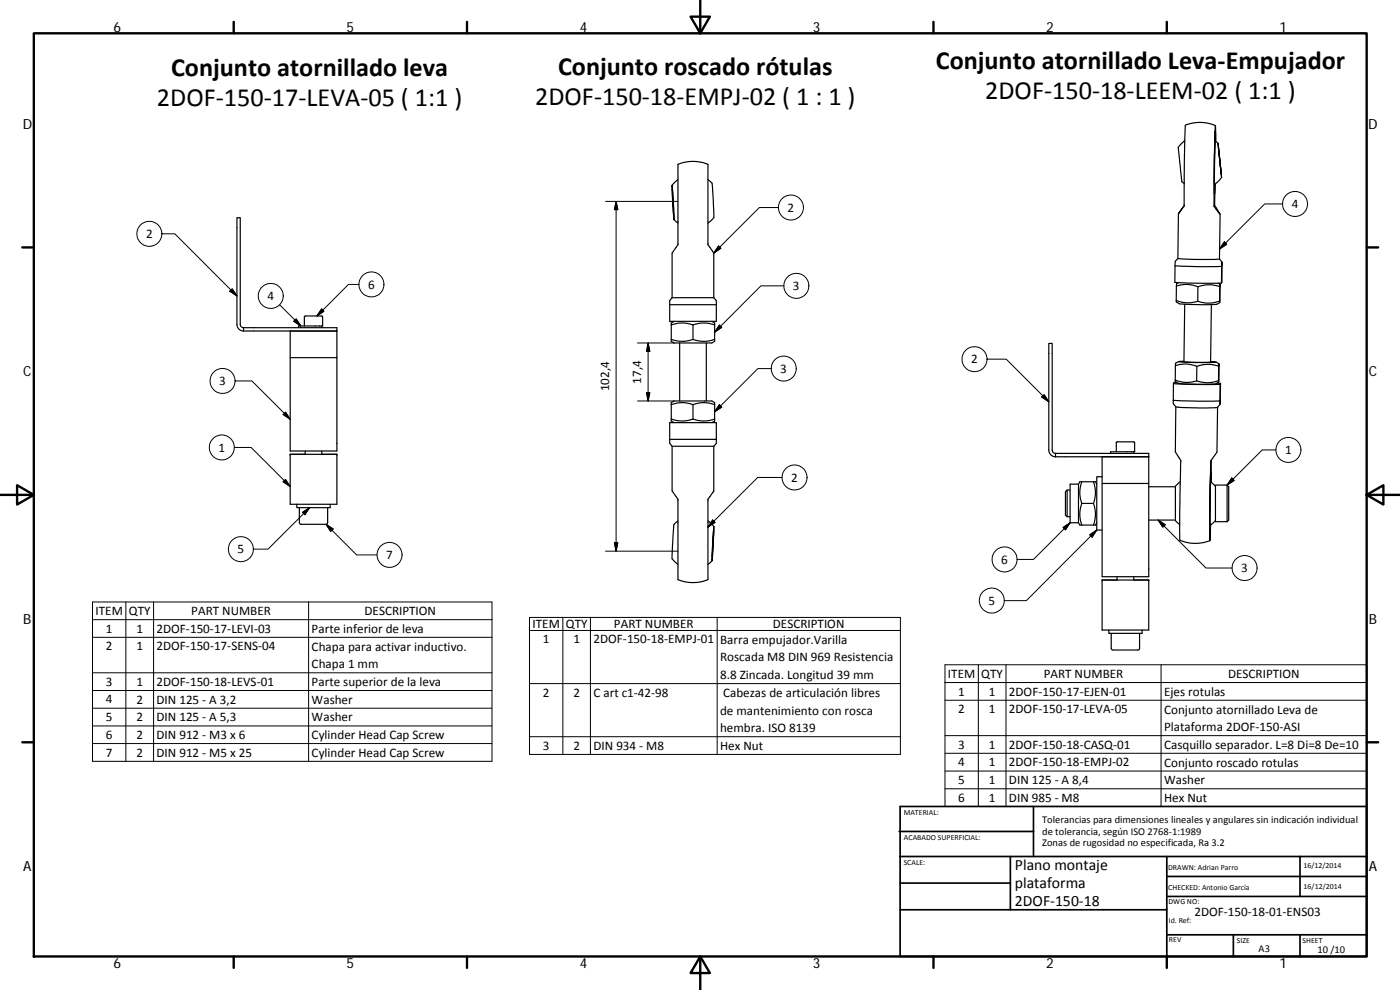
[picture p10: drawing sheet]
<svg xmlns="http://www.w3.org/2000/svg" width="420mm" height="297mm" viewBox="0 0 420 297" stroke-linecap="round" stroke-linejoin="round" font-family="sans-serif">
<g fill="#000">
<circle cx="87.1" cy="136.3" r=".18"/>
<circle cx="101.1" cy="136.3" r=".18"/>
<circle cx="330.8" cy="174" r=".18"/>
<circle cx="344.8" cy="174" r=".18"/>
</g>
<g fill="none" stroke="#000" stroke-width=".36">
<path d="M364.8 37.7a11.2 11.2 0 0 0-9.1 0l-.3 21.8a3.7 3.7 0 0 1-.8 3.4l-.9 1.2 1.7-2.4M201.7 55.6l.6 10.3zM201.8 56.7l.4 8zM203.5 53.9l-1.8 1.7M212.5 53.9l.3 .3a2.29 2.29 0 0 1 1.1 2.6l.3 7.7a2.26 2.26 0 0 1-1.4 2.2l-.3 .3M355.6 42.2l-1.3 1.2a1.78 1.78 0 0 0-.6 2.2l.9 7.8a1.41 1.41 0 0 0 .8 1.7M364.7 42.2l-.2 13.2M364.7 42.3l.8 .7M364.8 42.4l-.1-3.1-.2 8.7v10.3l.2-3.1-.2 6.4M364.8 42.4v-4.7l-.3 7.4-.1 16.9M365.5 43l1.1 10.2zM365.7 44.1l.8 8z"/>
<path d="M366.6 53.2l-2.1 2.1M202.3 65.9l1.2 1M352.6 79.8l7.3 .2 6.7-.1M352.6 79.8v4.9l6.6 .3 7.4-.1M353.5 77.5l-.8 .9-.1 1.4M353.5 77.5l5.6 .4 6.9-.2M353.7 64.1l-.2 13.4M364.5 61.6l1.7 2.7-1.8-2.3M364.5 61.6l-.1 .4M366 77.7l.7 .9M366.2 64.3l-.2 13.4M366.6 79.9l.1-1.3-.1 6.3"/>
<path d="M366.6 79.9v5M73.1 98.3l-.8-.4-.2-.6v-32h-1v32a1.96 1.96 0 0 0 2 2M73.1 99.3h28M73.1 98.3v1M73.1 98.3h28v37h-14v-36M91.3 97.8v-2.7l.2-.3 5.3 .1v2.9h-7.2v.5M96.6 97.8v.5M201 91.4h14M201 91.4v5h14v-5M201.5 97.5v4.4M201.5 97.5a9.6 9.6 0 0 1 6.5 0M201.7 89.3l-.7 .9v1.2"/>
<path d="M201.7 89.3l.1-13.5a5.5 5.5 0 0 0 1.7-5.1v-21.3a10.6 10.6 0 0 1 9 0v21.6a4 4 0 0 0 1.2 4.1l.5 .8v13.4M201.7 89.3h12.5M202.3 96.4l-.8 .5v.6M208 97.5a9.5 9.5 0 0 1 6.5 0M208 97.5v4.4M213.6 96.4l.9 .5v.6M214.2 89.3l.8 .9v1.2M214.5 97.5v4.4M353 90.2v.4l1 .6 1.5 .1 9.1 .1 .6-.1 .8-.5M353 90.2a9.6 9.6 0 0 0 6.5 .2M353 85.8a9.2 9.2 0 0 1 6.5 .2M353 85.8v4.4"/>
<path d="M353.6 84.8l-.5 .3-.1 .7M355.5 91.3l-.2 17.2 4 .2 4-.1 .2-17.2M359.5 86v4.4M365.6 85l.5 .3M366 90.3a9.5 9.5 0 0 1-6.5 .1M366.1 86a9.9 9.9 0 0 0-6.6 0M366.1 86l-.1 4.3M366.1 86v-.7v5.5l-.1-.5M87.1 107.3h14M201.5 101.9v.5l.8 .5h11.3l.9-.5v-.5M204 102.9v17.4M208 101.9a9.6 9.6 0 0 1-6.5 0"/>
<path d="M208 101.9a9.5 9.5 0 0 0 6.5 0M212 102.9v17.4M352.2 115.1l6.6 .3 7.4-.1M352.2 115.1l-.1 5M352.7 114v.5l1 .5 1.9 .2h8.7l1.4-.5M352.7 114a9.1 9.1 0 0 0 6.4 .3M352.8 109.7a9 9 0 0 1 6.4 .2M352.8 109.7l-.1 4.3M353.2 114.8h-.9l-.1 .3M353.7 108.5l-.9 .5v.7M355.3 108.4l-1.6 .1 7.3 .3 4-.2-1.7-.1M359.2 109.9l-.1 4.4"/>
<path d="M365 108.6l.8 .6M365.2 115h1.1M365.7 114.2a9.5 9.5 0 0 1-6.6 .1M365.7 109.9a9.7 9.7 0 0 0-6.5 0M365.7 109.9l.1-.7-.1 5.5v-.5M365.7 109.9v4.3M366.2 115.3l-.1 5-6.7 .1-7.3-.3M366.3 115l-.2 6.3v-1M366.3 115l-.1 .3M87.1 136.3h14v15h-14zM91.6 135.3v1M96.6 135.3v1"/>
<path d="M201 126.8h14v5h-14zM201 131.8v1.2l.7 .9M201.5 121.4a9.3 9.3 0 0 1 6.5 0M201.5 121.4v-.6l.8-.5h9.1h2.2l.9 .5v.6M201.5 125.8a9.3 9.3 0 0 0 6.5 0M201.5 125.8v.5l.8 .5M201.5 121.4v4.4M201.7 133.9h12.5M201.7 133.9l.1 13.5a5.5 5.5 0 0 1 1.7 5.2v21.2a10.6 10.6 0 0 0 9 0v-21.6a4 4 0 0 1 1.2-4.1l.5-.8v-13.4M208 125.8a9.2 9.2 0 0 0 6.5 0M208 121.4v4.4M208 121.4a9.2 9.2 0 0 1 6.5 0"/>
<path d="M214.5 125.8v.5l-.9 .5M214.5 121.4v4.4M215 131.8v1.2l-.8 .9M316.8 136l-.8-.3-.2-.7v-32h-1v32a2.04 2.04 0 0 0 2 2.1M316.8 137.1h28M316.8 136v1.1M316.8 136h28v37h-14v-35.9M335 135.6v-2.9l.2-.1h5.2l.1 3h-7.2v.4M340.3 135.6v.4M352.1 120.1v1.1l.8 .9 .3 .1 6.5 .2 5.7-.2M352.9 122.1l-.2 13.4 .5 .9a3.9 3.9 0 0 1 1.1 3.5l-.2 22.1a11.1 11.1 0 0 0 9 .2M363.5 138.1v6.6"/>
<path d="M365.4 122.2l-.2 13.6a6.2 6.2 0 0 0-1.9 5.7l-.2 20.7 .2-4.7M366.1 121.3l-.7 .9M89.1 151.3v1h10v-1M89.8 152.3v4.5l.3 .4 7.5 .1a.56 .56 0 0 0 .7-.5v-4.5M203.5 156.3l-.4 .3a1.87 1.87 0 0 0-1 2.2l-.4 8.1a2.23 2.23 0 0 0 1.5 2.2l.3 .2M212.5 156.3l1.7 1.7M214.2 159.2l-.4 7.9zM214.2 158l-.5 10.3zM320.3 147l-.5 .6v7l.5 .4M320.3 147v8M320.3 147h.9M320.3 155h.9"/>
<path d="M321.2 145.3h2.5v11.5h-2.5zM323.7 156.8l.4 .7h.5M324.6 157.5h3.6M324.6 151h3.6M324.6 144.5h3.6M324.6 151a9.5 9.5 0 0 0 0 6.5M324.6 144.5a9.5 9.5 0 0 0 0 6.5M324.6 144.5h-.5l-.4 .8M328.2 151a9.2 9.2 0 0 1 0 6.5M328.2 144.5h.5l.5 .8M328.2 144.5a9.2 9.2 0 0 1 0 6.5M329.2 156.8l-.5 .7h-.5"/>
<path d="M330.8 145.1h14M330.8 143h-1.6v16h1.6M344.8 156h8M344.8 146h8M354.2 144.6l-.5 .3a2.42 2.42 0 0 0-.9 2.8v7.1a2.09 2.09 0 0 0 1.2 2.6M363.3 144.6l1.5 1.3M363.3 144.5l-.1 13.2M363.4 141.6l-.3 19zM364.8 156.2l-1.7 1.4M368.3 145.5h-3.5v11h3.5M368.3 145.5v11M368.3 145.5l.5 .5v10l-.5 .5"/>
<path d="M213.7 168.3l-1.2 1M330.8 174h14v15h-14zM335.2 173v1M340.3 173v1M332.8 189v1h10v-1M333.5 190v4.5a1.14 1.14 0 0 0 1.5 .5l6.8-.1 .2-.4v-4.5"/>
</g>
<g fill="none" stroke="#000" stroke-width=".71">
<path d="M10.1 10h400.1v277h-400.1zM70.1 6.6v3.4M140.2 6.6v3.4M207.3 5h5.8l-2.9 5zM210.2 0v10M280.2 6.6v3.4M350.2 6.6v3.4M6.7 74.2h3.4M410.2 74.2h3.4M.2 148.5h9.9M5.1 145.6l5 2.9-5 2.9zM410.2 148.5l5-2.9v5.8z"/>
<path d="M410.2 148.5h9.9M6.7 222.7h3.4M410.2 222.7h3.4M70.1 287v3.4M140.2 287v3.4M210.2 287l2.9 5h-5.8zM210.2 287v10M280.2 287v3.4M350.2 287v3.4"/>
</g>
<g fill="none" stroke="#000" stroke-width=".51">
<path d="M269.8 249.5h40.4M270.1 257h140.1M270.1 242h140.1v45h-140.1zM303.2 257v16M310.2 242v15M350.2 257v30M390.2 257v12M270.1 273h80.1M270.1 265h33.1M350.2 269h60M350.2 263h60M350.2 280.5h60"/>
<path d="M370.2 280.5v6.5M390.2 280.5v6.5"/>
</g>
<g fill="none" stroke="#000" stroke-width=".3">
<path d="M48.6 70.1a3.7 3.7 0 0 1-5.6 3.3 3.7 3.7 0 0 1-.3-6.4 3.7 3.7 0 0 1 5.8 2.7l.1 .4h3.9l18.6 18.7M181.7 60.4h21.8M184.9 60.4v105M184.9 60.4l.5 2.5h-1zM215.6 73.8l.8 .7-2.2 1.4zM233.6 62.3h-5.7l-13.7 13.6M367.4 72.6l.7 .7-2.1 1.4zM384.9 61.2h-5.4l-13.5 13.5M69 87.4l.7-.7 1.4 2.1zM83.9 91.4l6.4 6.4M88.9 95.7l1.4 2.1-2.1-1.4zM96.5 92.7l.7 .7-2.1 1.4z"/>
<path d="M107.7 85.3h-3.1l-9.5 9.5M215.9 97.6l.7 .6-2.1 1.5zM235.3 85.8h-6.9l-13.9 13.9M70.5 114.3a3.7 3.7 0 0 1-5.5 3.2 3.7 3.7 0 0 1-.3-6.4 3.7 3.7 0 0 1 5.8 2.7v.5h5.1l11.5 11.5M191.3 102.9h11M194 117.8h1l-.5 2.5zM194.5 102.9v17.4M194.5 102.9l.5 2.5h-1zM231.5 110.6h-4.1l-12.9 13M296.2 107.8a3.8 3.8 0 0 1-5.5 3.2 3.8 3.8 0 0 1-.3-6.4 3.8 3.8 0 0 1 5.8 2.7v.5h5.8l12.8 12.7M312.6 119.1l.8-.7 1.4 2.1zM70.3 134.3a3.7 3.7 0 0 1-5.4 3.4 3.7 3.7 0 0 1-.5-6.4 3.7 3.7 0 0 1 5.9 2.5v.5h5.1l11.7 11.7"/>
<path d="M85 124.4l.7-.7 1.4 2.1zM191.3 120.3h11M215.9 121.4l.7 .8-2.1 1.4zM382.9 135h-4.1l-10.5 10.5M85 144.5l.7-.6 1.4 2.1zM90.8 153.7l2.1-1.4-1.4 2.1zM92.9 152.3l-12.5 12.5h-4.4a3.7 3.7 0 0 0-5.4-3.5 3.7 3.7 0 0 0-.5 6.4 3.7 3.7 0 0 0 5.9-2.5v-.4M97.8 157.3l2.2 1.4-.8 .7zM97.8 157.3l9.2 9.2h6.1M213.9 156l.7 .7-2.1 1.5zM234.7 143.3h-7.3l-14.9 14.9M319.1 158.3l2.1-1.5-1.4 2.2z"/>
<path d="M321.2 156.8l-11 11.1h-5a3.8 3.8 0 0 0-5.5-3.3 3.8 3.8 0 0 0-.3 6.4 3.8 3.8 0 0 0 5.8-2.7v-.4M329.2 159l-21.2 21.2h-6.6a3.7 3.7 0 0 0-5.4-3.5 3.7 3.7 0 0 0-.6 6.4 3.7 3.7 0 0 0 6-2.4v-.5M347.6 156l14.3 14.4h7.9M347.6 156l2.1 1.4-.7 .8zM369.7 143.4l.7 .7-2.1 1.4zM181.7 165.4h21.8M184.4 162.9h1l-.5 2.5zM327.1 160.5l2.1-1.5-1.4 2.2zM27.8 180.6h119.8v47.8h-119.8zM27.8 185.9h119.8M27.8 191.2h119.8M37.8 180.6v47.8"/>
<path d="M46.1 180.6v47.8M92.6 180.6v47.8M158.9 185.3h111.3v41.1h-111.3zM158.9 189.2h111.3M168.9 185.3v41.1M177.2 185.3v41.1M215.2 185.3v41.1M283.6 199.5h126.6v42.5h-126.6zM293.6 199.5v42.5M301.9 199.5v42.5M348.5 199.5v42.5M27.8 201.9h119.8"/>
<path d="M27.8 207.2h119.8M27.8 212.5h119.8M27.8 217.8h119.8M158.9 205.1h111.3M283.6 204.8h126.6M283.6 210.1h126.6M27.8 223.1h119.8M158.9 221h111.3M283.6 220.7h126.6M283.6 226h126.6M283.6 231.4h126.6M283.6 236.7h126.6"/>
<circle cx="237.4" cy="62.3" r="3.8"/>
<circle cx="388.6" cy="61.2" r="3.7"/>
<circle cx="81.3" cy="88.8" r="3.8"/>
<circle cx="111.5" cy="85.3" r="3.8"/>
<circle cx="239" cy="85.8" r="3.8"/>
<circle cx="235.2" cy="110.6" r="3.8"/>
<circle cx="386.7" cy="135" r="3.8"/>
<circle cx="238.4" cy="143.3" r="3.8"/>
<circle cx="116.9" cy="166.5" r="3.8"/>
<circle cx="373.5" cy="170.4" r="3.7"/>
</g>
<g fill="#000" stroke="#000" stroke-width=".3">
<path d="M184.9 60.4l.5 2.5h-1zM215.6 73.8l.8 .7-2.2 1.4zM367.4 72.6l.7 .7-2.1 1.4zM69 87.4l.7-.7 1.4 2.1zM88.9 95.7l1.4 2.1-2.1-1.4zM96.5 92.7l.7 .7-2.1 1.4zM215.9 97.6l.7 .6-2.1 1.5zM194 117.8h1l-.5 2.5zM194.5 102.9l.5 2.5h-1zM312.6 119.1l.8-.7 1.4 2.1zM85 124.4l.7-.7 1.4 2.1zM215.9 121.4l.7 .8-2.1 1.4z"/>
<path d="M85 144.5l.7-.6 1.4 2.1zM90.8 153.7l2.1-1.4-1.4 2.1zM97.8 157.3l2.2 1.4-.8 .7zM213.9 156l.7 .7-2.1 1.5zM319.1 158.3l2.1-1.5-1.4 2.2zM347.6 156l2.1 1.4-.7 .8zM369.7 143.4l.7 .7-2.1 1.4zM184.4 162.9h1l-.5 2.5zM327.1 160.5l2.1-1.5-1.4 2.2z"/>
</g>
<g font-size="7.9">
<text x="51.3" y="22.7">Conjunto atornillado leva</text>
<text x="167.5" y="22.5">Conjunto roscado rótulas</text>
<text x="280.9" y="20.8">Conjunto atornillado Leva‐Empujador</text>
<text x="295.7" y="29.8">2DOF‐150‐18‐LEEM‐02 ( 1:1 )</text>
<text x="47.1" y="31.8">2DOF‐150‐17‐LEVA‐05 ( 1:1 )</text>
<text x="160.6" y="31.5">2DOF‐150‐18‐EMPJ‐02 ( 1 : 1 )</text>
</g>
<g font-size="4.7">
<text x="304.6" y="261.2">Plano montaje</text>
<text x="304.6" y="266.6">plataforma</text>
<text x="304.6" y="272">2DOF‐150‐18</text>
</g>
<g font-size="4.2">
<text x="34" y="9.6">6</text>
<text x="104" y="9.6">5</text>
<text x="174" y="9.6">4</text>
<text x="244" y="9.6">3</text>
<text x="314" y="9.6">2</text>
<text x="384" y="9.6">1</text>
<text x="6.8" y="38.7">D</text>
<text x="410.6" y="38.7">D</text>
<text x="7" y="112.9">C</text>
<text x="410.8" y="112.9">C</text>
<text x="7" y="187.1">B</text>
<text x="410.8" y="187.1">B</text>
<text x="7" y="261.3">A</text>
<text x="410.8" y="261.3">A</text>
<text x="34" y="290.4">6</text>
<text x="104" y="290.4">5</text>
<text x="174" y="290.4">4</text>
<text x="244" y="290.4">3</text>
<text x="314" y="290.4">2</text>
<text x="384" y="290.4">1</text>
</g>
<g font-size="3.9">
<text x="236.4" y="63.5">2</text>
<text x="387.7" y="62.5">4</text>
<text x="43.8" y="71.4">2</text>
<text x="110.5" y="86.6">6</text>
<text x="238" y="87">3</text>
<text x="80.3" y="90.1">4</text>
<text x="234.2" y="111.9">3</text>
<text x="291.4" y="109">2</text>
<text x="65.8" y="115.6">3</text>
<text x="182.8" y="117.4" transform="rotate(-90 182.8 117.4)">102,4</text>
<text x="192.4" y="115.1" transform="rotate(-90 192.4 115.1)">17,4</text>
<text x="65.6" y="135.5">1</text>
<text x="385.6" y="136.3">1</text>
<text x="237.4" y="144.5">2</text>
<text x="71.3" y="166">5</text>
<text x="115.9" y="167.7">7</text>
<text x="300.5" y="169.1">6</text>
<text x="372.5" y="171.7">3</text>
<text x="28.7" y="184.5">ITEM</text>
<text x="38.7" y="184.5">QTY</text>
<text x="57.4" y="184.5">PART NUMBER</text>
<text x="109.4" y="184.5">DESCRIPTION</text>
<text x="296.6" y="181.4">5</text>
<text x="31.8" y="189.8">1</text>
<text x="40.9" y="189.8">1</text>
<text x="47" y="189.8">2DOF‐150‐17‐LEVI‐03</text>
<text x="93.5" y="189.9">Parte inferior de leva</text>
<text x="159.8" y="188.4">ITEM</text>
<text x="169.8" y="188.5">QTY</text>
<text x="184.3" y="188.4">PART NUMBER</text>
<text x="232" y="188.5">DESCRIPTION</text>
<text x="31.8" y="195.1">2</text>
<text x="40.9" y="195.1">1</text>
<text x="47" y="195.1">2DOF‐150‐17‐SENS‐04</text>
<text x="93.5" y="195.2">Chapa para activar inductivo.</text>
<text x="162.9" y="193.1">1</text>
<text x="172.1" y="193.1">1</text>
<text x="178.1" y="193.1">2DOF‐150‐18‐EMPJ‐01</text>
<text x="216.1" y="193.1">Barra empujador.Varilla</text>
<text x="93.5" y="200.5">Chapa 1 mm</text>
<text x="216.1" y="198.5">Roscada M8 DIN 969 Resistencia</text>
<text x="216.1" y="203.8">8.8 Zincada. Longitud 39 mm</text>
<text x="284.5" y="203.4">ITEM</text>
<text x="294.5" y="203.4">QTY</text>
<text x="313.2" y="203.4">PART NUMBER</text>
<text x="368.5" y="203.4">DESCRIPTION</text>
<text x="31.8" y="205.8">3</text>
<text x="40.9" y="205.8">1</text>
<text x="47" y="205.8">2DOF‐150‐18‐LEVS‐01</text>
<text x="93.5" y="205.8">Parte superior de la leva</text>
<text x="162.9" y="209">2</text>
<text x="172.1" y="209">2</text>
<text x="178.1" y="209">C art c1‐42‐98</text>
<text x="217" y="209.1">Cabezas de articulación libres</text>
<text x="287.6" y="208.7">1</text>
<text x="296.7" y="208.7">1</text>
<text x="302.8" y="208.7">2DOF‐150‐17‐EJEN‐01</text>
<text x="349.3" y="208.7">Ejes rotulas</text>
<text x="31.8" y="211.1">4</text>
<text x="40.9" y="211.1">2</text>
<text x="47" y="211.1">DIN 125 ‐ A 3,2</text>
<text x="93.5" y="211.2">Washer</text>
<text x="216.1" y="214.4">de mantenimiento con rosca</text>
<text x="287.6" y="214">2</text>
<text x="296.7" y="214">1</text>
<text x="302.8" y="214">2DOF‐150‐17‐LEVA‐05</text>
<text x="349.3" y="214.1">Conjunto atornillado Leva de</text>
<text x="31.8" y="216.4">5</text>
<text x="31.8" y="221.7">6</text>
<text x="40.9" y="216.4">2</text>
<text x="40.9" y="221.7">2</text>
<text x="47" y="216.4">DIN 125 ‐ A 5,3</text>
<text x="47" y="221.7">DIN 912 ‐ M3 x 6</text>
<text x="93.5" y="216.5">Washer</text>
<text x="93.5" y="221.8">Cylinder Head Cap Screw</text>
<text x="216.1" y="219.7">hembra. ISO 8139</text>
<text x="349.3" y="219.4">Plataforma 2DOF‐150‐ASI</text>
<text x="31.8" y="227">7</text>
<text x="40.9" y="227">2</text>
<text x="47" y="227">DIN 912 ‐ M5 x 25</text>
<text x="93.5" y="227.1">Cylinder Head Cap Screw</text>
<text x="162.9" y="225">3</text>
<text x="172.1" y="225">2</text>
<text x="178.1" y="225">DIN 934 ‐ M8</text>
<text x="216.1" y="224.9">Hex Nut</text>
<text x="287.6" y="224.6">3</text>
<text x="296.7" y="224.6">1</text>
<text x="302.8" y="224.6">2DOF‐150‐18‐CASQ‐01</text>
<text x="349.3" y="224.7">Casquillo separador. L=8 Di=8 De=10</text>
<text x="287.6" y="229.9">4</text>
<text x="296.7" y="229.9">1</text>
<text x="302.8" y="229.9">2DOF‐150‐18‐EMPJ‐02</text>
<text x="349.3" y="230">Conjunto roscado rotulas</text>
<text x="287.6" y="235.2">5</text>
<text x="296.7" y="235.2">1</text>
<text x="302.8" y="235.2">DIN 125 ‐ A 8,4</text>
<text x="349.3" y="235.3">Washer</text>
<text x="287.6" y="240.6">6</text>
<text x="296.7" y="240.6">1</text>
<text x="302.8" y="240.6">DIN 985 ‐ M8</text>
<text x="349.3" y="240.6">Hex Nut</text>
<text x="358.5" y="274.9">2DOF‐150‐18‐01‐ENS03</text>
</g>
<g font-size="3.1">
<text x="312.8" y="246.8">Tolerancias para dimensiones lineales y angulares sin indicación individual</text>
<text x="312.8" y="250.4">de tolerancia, según ISO 2768‐1:1989</text>
<text x="312.8" y="254">Zonas de rugosidad no especificada, Ra 3.2</text>
<text x="377.7" y="285.6">A3</text>
<text x="395.4" y="285.9">10 /10</text>
</g>
<g font-size="2.4">
<text x="271.2" y="244.4">MATERIAL:</text>
<text x="271.3" y="251.9">ACABADO SUPERFICIAL:</text>
<text x="271.2" y="259.7">SCALE:</text>
<text x="350.6" y="260.9">DRAWN: Adrian Parro</text>
<text x="391.2" y="260.6">16/12/2014</text>
<text x="350.6" y="267">CHECKED: Antonio García</text>
<text x="391.2" y="266.6">16/12/2014</text>
<text x="350.7" y="271.4">DWG NO:</text>
<text x="350.8" y="276.8">Id. Ref:</text>
<text x="350.8" y="282.8">REV</text>
<text x="371.2" y="282.9">SIZE</text>
<text x="390.9" y="282.9">SHEET</text>
</g>
</svg>
